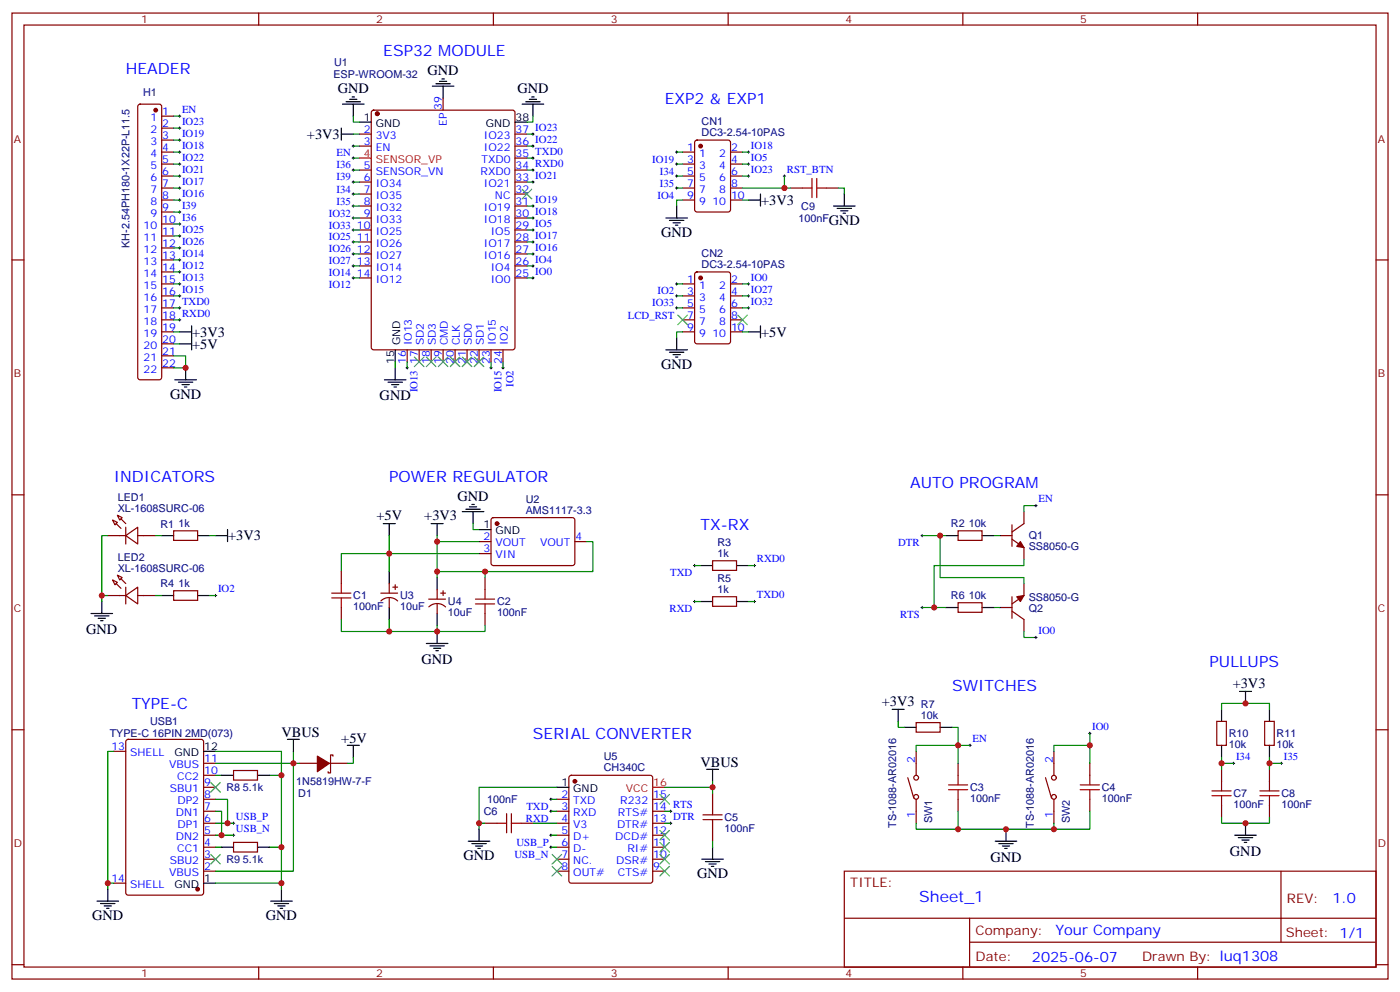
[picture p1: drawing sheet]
<svg xmlns="http://www.w3.org/2000/svg" width="412mm" height="292mm" viewBox="0 0 412 292" stroke-linecap="round" stroke-linejoin="round" font-family="sans-serif">
<g fill="none" stroke="#870000" stroke-width=".35">
<path d="M3.5 3.8h405.4v284.4h-405.4zM7.1 7.4h398.2v277.3h-398.2zM76.2 3.8v3.6M145.3 3.8v3.6M214.5 3.8v3.6M283.6 3.8v3.6M352.8 3.8v3.6M40.8 30.9l.5-.2h5.6l.5 .2 .2 .5v79.7l-.2 .5-.5 .2h-5.6l-.5-.2-.2-.5v-79.7zM47.6 34.2h3.6M47.6 37.7h3.6M105.8 39.5h3.6M109.6 32.6l.5-.2h40.9l.6 .5 .1 69.4-.5 .6-41.1 .1-.7-.5v-69.4z"/>
<path d="M130.5 28.9v3.5M151.7 39.5h3.5M47.6 44.8h3.6M47.6 58.9h3.6M47.6 48.3h3.6M47.6 55.4h3.6M47.6 51.8h3.6M47.6 41.2h3.6M105.8 43h3.6M105.8 50.1h3.6M105.8 53.6h3.6M105.8 57.1h3.6"/>
<path d="M151.7 43h3.5M151.7 50.1h3.5M151.7 53.6h3.5M151.7 57.1h3.5M151.7 46.5h3.5M201.1 44.8h3.5M201.1 58.9h3.5M201.1 48.3h3.5M201.1 55.4h3.5M201.1 51.8h3.5M204.8 41.4l.5-.2h9.2l.6 .5 .1 20-.5 .7h-9.4l-.6-.5-.1-20zM215.2 44.8h3.5"/>
<path d="M215.2 58.9h3.5M215.2 48.3h3.5M215.2 55.4h3.5M215.2 51.8h3.5M232.8 55.4h3.6M243.4 55.4h3.5M3.5 76.5h3.6M47.6 76.5h3.6M47.6 62.4h3.6M47.6 65.9h3.6M47.6 69.5h3.6M47.6 73h3.6"/>
<path d="M105.8 60.6h3.6M105.8 64.2h3.6M105.8 67.7h3.6M105.8 71.2h3.6M105.8 74.8h3.6M105.8 78.3h3.6M151.7 60.6h3.5M151.7 64.2h3.5M151.7 67.7h3.5M151.7 71.2h3.5M151.7 74.8h3.5M151.7 78.3h3.5"/>
<path d="M405.3 76.5h3.6M47.6 83.6h3.6M47.6 97.7h3.6M47.6 87.1h3.6M47.6 94.2h3.6M47.6 90.6h3.6M47.6 80h3.6M105.8 81.8h3.6M151.7 81.8h3.5M201.1 83.6h3.5M201.1 97.7h3.5M201.1 87.1h3.5"/>
<path d="M201.1 94.2h3.5M201.1 90.6h3.5M204.8 80.3l.5-.3h9.2l.6 .5 .1 20-.5 .7h-9.4l-.6-.5-.1-19.9zM215.2 83.6h3.5M215.2 97.7h3.5M215.2 87.1h3.5M215.2 94.2h3.5M215.2 90.6h3.5M47.6 101.2h3.6M47.6 104.7h3.6M47.6 108.3h3.6M119.9 103v3.5"/>
<path d="M123.5 103v3.5M127 103v3.5M130.5 103v3.5M134.1 103v3.5M137.6 103v3.5M141.1 103v3.5M144.6 103v3.5M148.2 103v3.5M3.5 145.7h3.6M31.7 157.7h5.3M33.2 153.1l1.4 .7-.7 .7zM34.6 151.7l1.4 .7-.7 .7z"/>
<path d="M37 157.7l3.6-2.5v4.9zM37 155.2v4.9M40.6 157.7h5.3M51.2 156.2h7v2.9h-7zM141.1 159.4h3.5M144.9 152.6l.4-.2h23.6l.4 .7v12.9l-.7 .5-23.5-.1-.5-.6v-12.7zM169.3 159.4h3.6M282.2 156.2h7.1v2.9h-7.1zM294.6 157.7h3.5M298.1 158.7l3.5 2.5v3.5M298.1 154.5v6.3M301.6 150.6v3.5l-3.5 2.5"/>
<path d="M405.3 145.7h3.6M31.7 175.3h5.3M33.2 170.7l1.4 .7-.7 .7zM34.6 169.3l1.4 .7-.7 .7zM37 175.3l3.6-2.5v5zM37 172.8v5M40.6 175.3h5.3M51.2 173.9h7v2.8h-7zM100.5 168.2v3.6M100.5 178.8v3.6M112.2 174.6h4.9M112.2 176.9a3.5 3.5 0 0 1 4.9 0"/>
<path d="M114.7 171.8v2.8M114.7 176v2.8M115.7 172.8h1.4M116.4 172.1v1.4M126.3 176.4h4.9M126.3 178.6a3.5 3.5 0 0 1 4.9 .1M128.8 173.5v2.9M128.8 177.8v2.8M129.8 174.6h1.4M130.5 173.9v1.4M141.1 162.9h3.5M142.9 170v3.5"/>
<path d="M209.9 165.1h7.1v2.8h-7.1zM209.9 175.6h7.1v2.9h-7.1zM282.2 177.4h7.1v2.8h-7.1zM294.6 178.8h3.5M298.1 179.9l3.5 2.5v3.5M298.1 175.6v6.4M301.6 171.8v3.5l-3.5 2.5M142.9 180.6v3.5M3.5 214.8h3.6M37.3 217.8l.4-.2h21.6l.6 .5 .1 44.7-.5 .6-21.8 .1-.6-.5-.1-44.7zM269.9 212.7h7v2.8h-7zM358.4 212.3h2.8v7.1h-2.8z"/>
<path d="M372.5 212.3h2.9v7.1h-2.9zM405.3 214.8h3.6M33.5 221.2h3.5M60 238.8h3.5M60 235.3h3.5M60 231.7h3.5M60 228.2h3.5M60 224.7h3.5M68.8 226.8h7v2.8h-7zM88.2 224.7h5.3M97 224.7h5.3M98.1 222.6v-.4h-.7v5.3h-.7v-.3"/>
<path d="M164 238.8h3.6M164 235.3h3.6M167.8 228.4l.5-.2h23.3l.5 .2 .2 .5v30.4l-.3 .5-.4 .2h-23.3l-.5-.3-.2-.4v-30.4zM192.3 238.8h3.5M192.3 235.3h3.5M209.9 233.5v3.5M267.4 228.9l1.8 6M269.9 221.2v7M269.9 235.3v7M282.2 224.7v3.5M282.2 235.3v3.5M308 228.9l1.7 6"/>
<path d="M310.4 221.2v7M310.4 235.3v7M321 224.7v3.5M321 235.3v3.5M359.8 226.4v3.6M359.8 237v3.6M373.9 226.4v3.6M373.9 237v3.6M33.5 260h3.5M60 256.4h3.5M60 252.9h3.5M60 249.4h3.5"/>
<path d="M60 245.9h3.5M60 242.3h3.5M68.8 248h7v2.8h-7zM142.9 242.3h3.5M153.5 242.3h3.5M164 256.4h3.6M164 252.9h3.6M164 249.4h3.6M164 245.9h3.6M164 242.3h3.6M192.3 256.4h3.5M192.3 252.9h3.5"/>
<path d="M192.3 249.4h3.5M192.3 245.9h3.5M192.3 242.3h3.5M209.9 244.1v3.5M248.7 256.4h156.6v28.3h-156.6zM377.3 256.5v20.8M248.7 270.3h156.5M285.6 277.3h119.6M285.6 270.3v14.1M3.5 284h3.6M76.2 284.7v3.5M145.3 284.7v3.5"/>
<path d="M214.5 284.7v3.5M283.6 284.7v3.5M352.8 284.7v3.5M405.3 284h3.6"/>
<circle cx="269.9" cy="228.9" r=".71"/>
<circle cx="269.9" cy="234.6" r=".71"/>
<circle cx="310.4" cy="228.9" r=".71"/>
<circle cx="310.4" cy="234.6" r=".71"/>
</g>
<g fill="#870000" stroke="#870000" stroke-width=".35">
<path d="M93.5 222.6l3.5 2.1-3.5 2.5z"/>
<path d="M300.6 159.4l1 1.8-2.1-.4z"/>
<path d="M299.5 175.6l2.1-.3-1 1.8z"/>
<path d="M34.2 154.1l1.4 1.4z"/>
<path d="M35.6 152.7l1.4 1.4z"/>
<path d="M34.2 171.8l1.4 1.4z"/>
<path d="M35.6 170.4l1.4 1.4z"/>
<circle cx="111.1" cy="33.5" r=".53"/>
<circle cx="206.4" cy="81.8" r=".53"/>
<circle cx="206.4" cy="43" r=".53"/>
<circle cx="45.9" cy="32.4" r=".53"/>
<circle cx="58.2" cy="261.7" r=".53"/>
<circle cx="169.3" cy="230" r=".53"/>
<circle cx="146.4" cy="154.1" r=".53"/>
</g>
<g fill="none" stroke="#000" stroke-width=".35">
<path d="M100.5 39.5h3.6M100.5 37.7v3.5M100.9 30.7h6.3M102 30h4.2M103 29.2h2.1M103.7 28.5h.7M104.1 30.7v3.5M105.8 35.9h3.6M127.4 25.4h6.3M128.4 24.7h4.2M129.5 24h2.1M130.2 23.2h.7"/>
<path d="M130.5 25.4v3.5M151.7 35.9h3.5M153.8 30.7h6.4M154.9 30h4.2M155.9 29.2h2.1M156.6 28.5h.7M157 30.7v3.5M220.5 58.9h3.5M224 57.1v3.5M248.7 57.1v3.5M196.1 64.2h6.4M197.2 64.9h4.2"/>
<path d="M198.3 65.6h2.1M199 66.3h.7M199.3 60.6v3.6M245.5 60.6h6.4M246.6 61.3h4.2M247.6 62.1h2.2M248.4 62.8h.7M52.9 97.7h3.5M56.4 95.9v7.1M199.3 99.4v3.6M220.5 97.7h3.5M224 95.9v3.5"/>
<path d="M51.5 111.8h6.4M52.6 112.5h4.2M52.9 101.2h3.5M53.6 113.2h2.1M54.3 113.9h.7M54.7 108.3v3.5M113.2 111.8h6.4M114.3 112.5h4.2M115.4 113.2h2.1M116.1 113.9h.7M116.4 103v3.5M116.4 108.3v3.5"/>
<path d="M196.1 103h6.4M197.2 103.7h4.2M198.3 104.4h2.1M199 105.1h.7M47.6 157.7h3.6M58.2 157.7h3.5M63.5 157.7h3.5M67 155.9v3.5M112.9 154.1h3.5M114.7 154.1v3.6M127 154.1h3.5M128.8 154.1v3.6"/>
<path d="M136.2 150.6h6.3M137.2 149.9h4.3M138.3 149.2h2.1M139 148.5h.7M139.3 150.6v3.5M141.1 155.9h3.5M278.7 157.7h3.5M289.3 157.7h3.5M30 177.1v3.5M47.6 175.3h3.6M58.2 175.3h3.5M114.7 168.2v3.6"/>
<path d="M114.7 178.8v3.6M128.8 170v3.5M206.4 166.5h3.5M206.4 177.1h3.5M217 166.5h3.5M217 177.1h3.5M278.7 178.8h3.5M289.3 178.8h3.5M26.8 180.6h6.4M27.9 181.3h4.2M28.9 182h2.1M29.6 182.7h.7"/>
<path d="M125.6 189.4h6.3M126.6 190.1h4.3M127.7 190.8h2.1M128.4 191.5h.7M128.8 180.6v3.5M128.8 185.9v3.5M84.7 217.6h3.5M86.4 217.6v3.6M102.3 219.4h3.5M104.1 219.4v3.5M262.8 208.8h3.5M264.6 208.8v3.5"/>
<path d="M266.3 214.1h3.6M276.9 214.1h3.6M359.8 208.8v3.5M359.8 219.4v3.5M365.1 203.5h3.6M366.9 203.5v3.5M373.9 208.8v3.5M373.9 219.4v3.5M60 221.2h3.5M65.3 228.2h3.5M75.8 228.2h3.6M164 231.7h3.6"/>
<path d="M208.1 226.4h3.6M209.9 226.4v3.6M60 260h3.5M65.3 249.4h3.5M75.8 249.4h3.6M137.9 247.6h6.4M139 248.3h4.2M140.1 249h2.1M140.8 249.7h.7M141.1 244.1v3.5M206.7 252.9h6.4M207.8 253.6h4.2"/>
<path d="M208.8 254.3h2.2M209.5 255h.8M209.9 249.4v3.5M293.2 247.6h6.3M294.2 248.3h4.2M295.3 249h2.1M296 249.7h.7M296.3 244.1v3.5M363.7 245.9h6.4M364.8 246.6h4.2M365.8 247.3h2.1M366.5 248h.7"/>
<path d="M366.9 242.3v3.6M28.6 265.3h6.3M29.6 266h4.3M30.7 266.7h2.1M31.4 267.4h.7M31.7 261.7v3.6M79.7 265.3h6.4M80.8 266h4.2M81.8 266.7h2.2M82.5 267.4h.8M82.9 261.7v3.6"/>
</g>
<path d="M105.8 46.5h3.6M192.3 231.7h3.5" fill="none" stroke="#f00" stroke-width=".35"/>
<g fill="none" stroke="#008700" stroke-width=".35">
<path d="M51.2 34.2h1.7M51.2 37.7h1.7M104.1 34.2v1.7h1.7M104.1 39.5h1.7M155.2 39.5h1.8M157 34.2v1.7h-1.8M51.2 58.9h1.7M51.2 44.8h1.7M51.2 48.3h1.7M51.2 51.8h1.7M51.2 41.2h1.7M51.2 55.4h1.7"/>
<path d="M104.1 53.6h1.7M104.1 57.1h1.7M104.1 43h1.7M104.1 46.5h1.7M104.1 50.1h1.7M155.2 53.6h1.8M155.2 43h1.8M155.2 46.5h1.8M155.2 50.1h1.8M199.3 44.8h1.8M199.3 48.3h1.8M199.3 51.8h1.8"/>
<path d="M199.3 55.4h1.8M201.1 58.9h-1.8v1.7M218.7 58.9h1.8M218.7 44.8h1.8M218.7 48.3h1.8M218.7 51.8h1.8M231.1 51.8v3.6h-12.4M231.1 55.4h1.7M246.9 55.4h1.8v1.7M51.2 69.5h1.7M51.2 73h1.7M51.2 76.5h1.7"/>
<path d="M51.2 62.4h1.7M51.2 65.9h1.7M104.1 60.6h1.7M104.1 64.2h1.7M104.1 67.7h1.7M104.1 78.3h1.7M104.1 74.8h1.7M104.1 71.2h1.7M155.2 60.6h1.8M155.2 64.2h1.8M155.2 67.7h1.8M155.2 78.3h1.8"/>
<path d="M155.2 74.8h1.8M155.2 71.2h1.8M51.2 97.7h1.7M51.2 87.1h1.7M51.2 83.6h1.7M51.2 90.6h1.7M51.2 94.2h1.7M51.2 80h1.7M104.1 81.8h1.7M155.2 81.8h1.8M199.3 87.1h1.8M199.3 83.6h1.8"/>
<path d="M199.3 90.6h1.8M201.1 97.7h-1.8v1.7M218.7 97.7h1.8M218.7 87.1h1.8M218.7 83.6h1.8M218.7 90.6h1.8M51.2 104.7h3.5v3.6h-3.5M51.2 101.2h1.7M116.4 106.5v1.8M119.9 106.5v1.8M144.6 106.5v1.8M148.2 106.5v1.8"/>
<path d="M31.7 157.7h-1.7v17.6M45.9 157.7h1.7M61.7 157.7h1.8M114.7 157.7v10.5M128.8 157.7v1.7M139.3 154.1v1.8h1.8M141.1 159.4h-12.3v8.8h45.8v-8.8h-1.7M271.6 157.7h5.3M278.7 157.7h-1.8v12.3h24.7v1.8M292.8 157.7h1.8M305.2 148.8h-3.6v1.8M31.7 175.3h-1.7v1.8"/>
<path d="M45.9 175.3h1.7M61.7 175.3h1.8M128.8 168.2v1.8M141.1 162.9h-40.6v5.3M142.9 168.2v1.8M204.6 166.5h1.8M204.6 177.1h1.8M220.5 166.5h1.7M220.5 177.1h1.7M271.6 178.8h3.6M292.8 178.8h1.8M301.6 164.7v1.8h-26.4v12.3h3.5"/>
<path d="M100.5 182.4v3.5h28.3v-1.8M114.7 182.4v3.5M142.9 184.1v1.8h-14.1M301.6 185.9v1.7h3.6M264.6 212.3v1.8h1.7M280.5 214.1h1.7v5.3h3.6M321 215.9v3.5M359.8 208.8v-1.8h14.1v1.8M33.5 221.2h-1.8v38.8h1.8M63.5 238.8h1.8v7.1h-1.8M63.5 235.3h3.5v7h-3.5M63.5 221.2h19.4v7"/>
<path d="M63.5 224.7h22.9v31.7h-22.9M63.5 228.2h1.8M79.4 228.2h3.5v21.2h-3.5M86.4 221.2v3.5h1.8M104.1 222.9v1.8h-1.8M162.3 235.3h1.7M162.3 238.8h1.7M164 231.7h-22.9v10.6M195.8 238.8h1.8M209.9 230v1.7h-14.1M209.9 231.7v1.8M269.9 221.2v-1.8h12.3v5.3"/>
<path d="M282.2 238.8v5.3M310.4 221.2v-1.8h10.6v5.3M321 238.8v5.3h-10.6M359.8 224.7h3.6M359.8 222.9v3.5M373.9 224.7h3.6M373.9 222.9v3.5M31.7 260v1.7M63.5 249.4h1.8M65.3 245.9h3.5M67 242.3h1.8M82.9 249.4v10.6h-19.4"/>
<path d="M82.9 260v1.7M142.9 242.3h-1.8v1.8M157 242.3h7M162.3 249.4h1.7M162.3 245.9h1.7M195.8 242.3h1.8M209.9 247.6v1.8M269.9 242.3v1.8h40.5v-1.8M359.8 240.6v1.7h14.1v-1.7"/>
</g>
<g fill="none" stroke="#000" stroke-width=".29">
<path d="M52.6 34.2h.7M52.6 37.7h.7M52.9 33.8v.7M52.9 37.4v.7M156.6 39.5h.7M157 39.1v.7M52.6 48.3h.7M52.6 44.8h.7M52.6 51.8h.7M52.6 55.4h.7M52.6 41.2h.7M52.6 58.9h.7"/>
<path d="M52.9 40.9v.7M52.9 44.4v.7M52.9 47.9v.7M52.9 51.5v.7M52.9 55v.7M52.9 58.5v.7M103.7 57.1h.7M103.7 53.6h.7M103.7 43h.7M103.7 46.5h.7M103.7 50.1h.7M104.1 42.7v.7"/>
<path d="M104.1 46.2v.7M104.1 49.7v.7M104.1 53.2v.7M104.1 56.8v.7M156.6 53.6h.7M156.6 43h.7M156.6 46.5h.7M156.6 50.1h.7M157 42.7v.7M157 46.2v.7M157 49.7v.7M157 53.2v.7"/>
<path d="M199 48.3h.7M199 44.8h.7M199 51.8h.7M199 55.4h.7M199.3 44.4v.7M199.3 47.9v.7M199.3 51.5v.7M199.3 55v.7M220.1 48.3h.7M220.1 44.8h.7M220.1 51.8h.7M220.5 44.4v.7"/>
<path d="M220.5 47.9v.7M220.5 51.5v.7M230.7 51.8h.7M231.1 51.5v.7M52.6 65.9h.7M52.6 62.4h.7M52.6 69.5h.7M52.6 73h.7M52.6 76.5h.7M52.9 62.1v.7M52.9 65.6v.7M52.9 69.1v.7"/>
<path d="M52.9 72.6v.7M52.9 76.2v.7M52.9 79.7v.7M103.7 67.7h.7M103.7 64.2h.7M103.7 60.6h.7M103.7 78.3h.7M103.7 74.8h.7M103.7 71.2h.7M104.1 60.3v.7M104.1 63.8v.7M104.1 67.3v.8"/>
<path d="M104.1 70.9v.7M104.1 74.4v.7M104.1 77.9v.7M156.6 67.7h.7M156.6 64.2h.7M156.6 60.6h.7M156.6 78.3h.7M156.6 74.8h.7M156.6 71.2h.7M157 60.3v.7M157 63.8v.7M157 67.3v.8"/>
<path d="M157 70.9v.7M157 74.4v.7M157 77.9v.7M52.6 87.1h.7M52.6 83.6h.7M52.6 90.6h.7M52.6 80h.7M52.6 94.2h.7M52.9 83.2v.7M52.9 86.7v.8M52.9 90.3v.7M52.9 93.8v.7"/>
<path d="M103.7 81.8h.7M104.1 81.5v.7M156.6 81.8h.7M157 81.5v.7M199 87.1h.7M199 83.6h.7M199 90.6h.7M199.3 83.2v.7M199.3 86.7v.8M199.3 90.3v.7M220.1 87.1h.7M220.1 83.6h.7"/>
<path d="M220.1 90.6h.7M220.5 83.2v.7M220.5 86.7v.8M220.5 90.3v.7M119.6 108.3h.7M119.9 107.9v.7M144.3 108.3h.7M144.6 107.9v.7M147.8 108.3h.7M148.2 107.9v.7M271.3 157.7h.7M271.6 157.3v.7"/>
<path d="M304.8 148.8h.7M305.2 148.5v.7M63.1 175.3h.8M63.5 174.9v.7M204.3 166.5h.7M204.3 177.1h.7M204.6 166.1v.7M204.6 176.7v.7M221.9 166.5h.7M221.9 177.1h.7M222.2 166.1v.7M222.2 176.7v.7"/>
<path d="M271.3 178.8h.7M271.6 178.5v.7M304.8 187.6h.7M305.2 187.3v.7M285.4 219.4h.7M285.8 219v.7M320.7 215.9h.7M321 215.5v.7M161.9 238.8h.7M161.9 235.3h.7M162.3 234.9v.7M162.3 238.4v.7"/>
<path d="M197.2 238.8h.7M197.6 238.4v.7M363 224.7h.7M363.4 224.3v.7M377.1 224.7h.7M377.5 224.3v.7M68.4 242.3h.7M68.4 245.9h.7M68.8 242v.7M68.8 245.5v.7M161.9 245.9h.7M161.9 249.4h.7"/>
<path d="M162.3 245.5v.7M162.3 249v.7M197.2 242.3h.7M197.6 242v.7"/>
</g>
<g fill="none" stroke="#3c3" stroke-width=".35">
<path d="M153.8 55.7l2.8 2.8M156.6 55.7l-2.8 2.8M199.7 92.7l2.8 2.9M202.5 92.7l-2.8 2.9M217.3 92.7l2.8 2.9M220.1 92.7l-2.8 2.9M122.1 105.1l2.8 2.8M124.9 105.1l-2.8 2.8M125.6 105.1l2.8 2.8M128.4 105.1l-2.8 2.8M129.1 105.1l2.8 2.8M131.9 105.1l-2.8 2.8"/>
<path d="M132.6 105.1l2.9 2.8M135.5 105.1l-2.9 2.8M136.2 105.1l2.8 2.8M139 105.1l-2.8 2.8M139.7 105.1l2.8 2.8M142.5 105.1l-2.8 2.8M62.1 230.3l2.8 2.9M64.9 230.3l-2.8 2.9M194.4 233.9l2.8 2.8M197.2 233.9l-2.8 2.8M62.1 251.5l2.8 2.8M64.9 251.5l-2.8 2.8"/>
<path d="M162.6 251.5l2.9 2.8M162.6 255l2.9 2.8M165.5 251.5l-2.9 2.8M165.5 255l-2.9 2.8M194.4 255l2.8 2.8M194.4 251.5l2.8 2.8M194.4 248l2.8 2.8M194.4 244.4l2.8 2.9M197.2 255l-2.8 2.8M197.2 251.5l-2.8 2.8M197.2 248l-2.8 2.8M197.2 244.4l-2.8 2.9"/>
</g>
<g fill="none" stroke="#a10000" stroke-width=".35">
<path d="M236.4 55.4h2.8M239.2 52.5v5.7M240.6 55.4h2.8M240.6 52.5v5.7M97.7 174.6h5.7M97.7 176h5.7M100.5 171.8v2.8M100.5 176v2.8M140.1 176.4h5.6M140.1 177.8h5.6M142.9 173.5v2.9M142.9 177.8v2.8"/>
<path d="M149.2 239.5v5.6M150.6 239.5v5.6M207.1 239.9h5.6M209.9 237v2.9M279.4 232.4h5.6M279.4 231h5.6M282.2 228.2v2.8M282.2 232.4v2.9M318.2 232.4h5.6M318.2 231h5.6M321 228.2v2.8M321 232.4v2.9"/>
<path d="M357 234.2h5.7M357 232.8h5.7M359.8 230v2.8M359.8 234.2v2.8M371.1 234.2h5.7M371.1 232.8h5.7M373.9 230v2.8M373.9 234.2v2.8M146.4 242.3h2.8M150.6 242.3h2.9M207.1 241.3h5.6M209.9 241.3v2.8"/>
</g>
<g fill="#c00">
<circle cx="54.7" cy="108.3" r=".88"/>
<circle cx="82.9" cy="228.2" r=".88"/>
<circle cx="82.9" cy="249.4" r=".88"/>
<circle cx="82.9" cy="260" r=".88"/>
<circle cx="31.8" cy="260" r=".88"/>
<circle cx="65.3" cy="245.9" r=".88"/>
<circle cx="67" cy="242.3" r=".88"/>
<circle cx="86.4" cy="224.7" r=".88"/>
<circle cx="282.2" cy="244.1" r=".88"/>
<circle cx="310.4" cy="244.1" r=".88"/>
<circle cx="321" cy="219.4" r=".88"/>
<circle cx="282.2" cy="219.4" r=".88"/>
<circle cx="141.1" cy="242.3" r=".88"/>
<circle cx="209.9" cy="231.7" r=".88"/>
<circle cx="276.9" cy="157.7" r=".88"/>
<circle cx="275.2" cy="178.8" r=".88"/>
<circle cx="128.8" cy="159.4" r=".88"/>
<circle cx="142.9" cy="168.2" r=".88"/>
<circle cx="128.8" cy="168.2" r=".88"/>
<circle cx="114.7" cy="162.9" r=".88"/>
<circle cx="114.7" cy="185.9" r=".88"/>
<circle cx="128.8" cy="185.9" r=".88"/>
<circle cx="30" cy="175.3" r=".88"/>
<circle cx="296.3" cy="244.1" r=".88"/>
<circle cx="366.9" cy="242.3" r=".88"/>
<circle cx="359.8" cy="224.7" r=".88"/>
<circle cx="373.9" cy="224.7" r=".88"/>
<circle cx="366.9" cy="207" r=".88"/>
<circle cx="231.1" cy="55.4" r=".88"/>
</g>
<g font-size="4.6" fill="#00f">
<text x="112.9" y="16.5">ESP32 MODULE</text>
<text x="37" y="21.8">HEADER</text>
<text x="195.8" y="30.7">EXP2 &amp; EXP1</text>
<text x="33.5" y="141.8">INDICATORS</text>
<text x="114.7" y="141.8">POWER REGULATOR</text>
<text x="268.1" y="143.5">AUTO PROGRAM</text>
<text x="206.4" y="155.9">TX-RX</text>
<text x="356.3" y="196.5">PULLUPS</text>
<text x="280.5" y="203.5">SWITCHES</text>
<text x="38.8" y="208.8">TYPE-C</text>
<text x="157" y="217.6">SERIAL CONVERTER</text>
<text x="270.8" y="265.5">Sheet_1</text>
</g>
<g font-size="4.2">
<text x="125.9" y="22.1">GND</text>
<text x="99.5" y="27.4">GND</text>
<text x="152.4" y="27.4">GND</text>
<text x="90.4" y="40.9">+3V3</text>
<text x="224.2" y="60.3">+3V3</text>
<text x="194.7" y="69.8">GND</text>
<text x="244.1" y="66.3">GND</text>
<text x="56.6" y="99.1">+3V3</text>
<text x="224.2" y="99.1">+5V</text>
<text x="56.6" y="102.6">+5V</text>
<text x="194.7" y="108.6">GND</text>
<text x="50.1" y="117.4">GND</text>
<text x="111.8" y="117.9">GND</text>
<text x="134.8" y="147.4">GND</text>
<text x="110.9" y="153">+5V</text>
<text x="125" y="153">+3V3</text>
<text x="67.2" y="159.1">+3V3</text>
<text x="25.4" y="186.7">GND</text>
<text x="124.2" y="195.5">GND</text>
<text x="363.1" y="202.4">+3V3</text>
<text x="259.7" y="207.7">+3V3</text>
<text x="82.9" y="216.9">VBUS</text>
<text x="100.5" y="218.7">+5V</text>
<text x="206.4" y="225.7">VBUS</text>
<text x="362.3" y="251.9">GND</text>
<text x="136.5" y="253.3">GND</text>
<text x="291.7" y="253.7">GND</text>
<text x="205.3" y="258.6">GND</text>
<text x="27.2" y="270.9">GND</text>
<text x="78.3" y="270.9">GND</text>
</g>
<g font-size="4.2" fill="#00f">
<text x="392.5" y="265.7">1.0</text>
<text x="310.9" y="275.3">Your Company</text>
<text x="304" y="283.1">2025-06-07</text>
</g>
<g font-size="3.9" fill="#800">
<text x="250.5" y="261">TITLE:</text>
<text x="379.1" y="265.7">REV:</text>
<text x="287.4" y="275.2">Company:</text>
<text x="378.7" y="275.8">Sheet: 1/1</text>
<text x="287.4" y="282.9">Date:</text>
<text x="336.4" y="283">Drawn By: luq1308</text>
</g>
<g font-size="3.2" fill="#800">
<text x="41.6" y="6.8">1</text>
<text x="110.8" y="6.8">2</text>
<text x="179.9" y="6.8">3</text>
<text x="249.1" y="6.8">4</text>
<text x="318.2" y="6.8">5</text>
<text x="4.1" y="41.9">A</text>
<text x="405.9" y="41.9">A</text>
<text x="4.1" y="111.1">B</text>
<text x="405.9" y="111.1">B</text>
<text x="4.1" y="180.2">C</text>
<text x="405.9" y="180.2">C</text>
<text x="4.1" y="249.4">D</text>
<text x="405.9" y="249.4">D</text>
<text x="41.6" y="287.7">1</text>
<text x="110.8" y="287.7">2</text>
<text x="179.9" y="287.7">3</text>
<text x="249.1" y="287.7">4</text>
<text x="318.2" y="287.7">5</text>
</g>
<g font-size="3.2" fill="#000080">
<text x="98.2" y="23">ESP-WROOM-32</text>
<text x="98.4" y="19.4">U1</text>
<text x="42.1" y="28.2">H1</text>
<text x="206.7" y="40">DC3-2.54-10PAS</text>
<text x="206.7" y="36.8">CN1</text>
<text x="235.2" y="65.3">100nF</text>
<text x="236" y="61.8">C9</text>
<text x="38.2" y="72.9" transform="rotate(-90 38.2 72.9)">KH-2.54PH180-1X22P-L11.5</text>
<text x="206.7" y="75.6">CN2</text>
<text x="206.7" y="78.8">DC3-2.54-10PAS</text>
<text x="34.7" y="147.3">LED1</text>
<text x="154.9" y="148.2">U2</text>
<text x="34.7" y="150.6">XL-1608SURC-06</text>
<text x="47.3" y="155.3">R1</text>
<text x="52.6" y="155.2">1k</text>
<text x="154.9" y="151.2">AMS1117-3.3</text>
<text x="280.1" y="155.3">R2</text>
<text x="285.4" y="155.3">10k</text>
<text x="211.3" y="160.8">R3</text>
<text x="303" y="162">SS8050-G</text>
<text x="303" y="158.7">Q1</text>
<text x="34.7" y="165">LED2</text>
<text x="211.3" y="164">1k</text>
<text x="34.7" y="168.2">XL-1608SURC-06</text>
<text x="47.3" y="172.9">R4</text>
<text x="52.6" y="172.8">1k</text>
<text x="211.3" y="171.4">R5</text>
<text x="104.1" y="179.6">100nF</text>
<text x="104.1" y="176.4">C1</text>
<text x="117.8" y="179.6">10uF</text>
<text x="117.8" y="176.4">U3</text>
<text x="131.9" y="178.2">U4</text>
<text x="146.4" y="178.2">C2</text>
<text x="211.3" y="174.6">1k</text>
<text x="280.1" y="176.4">R6</text>
<text x="285.4" y="176.4">10k</text>
<text x="303" y="177">SS8050-G</text>
<text x="131.9" y="181.4">10uF</text>
<text x="146.4" y="181.4">100nF</text>
<text x="303" y="180.2">Q2</text>
<text x="271.3" y="208.4">R7</text>
<text x="44.2" y="213.4">USB1</text>
<text x="271.3" y="211.6">10k</text>
<text x="32.3" y="217">TYPE-C 16PIN 2MD(073)</text>
<text x="361.9" y="220.2">10k</text>
<text x="361.9" y="217">R10</text>
<text x="376.1" y="220.2">10k</text>
<text x="376.1" y="217">R11</text>
<text x="177.9" y="227">CH340C</text>
<text x="177.9" y="223.8">U5</text>
<text x="66.7" y="232.9">R8</text>
<text x="71.5" y="232.9">5.1k</text>
<text x="87.3" y="231.1">1N5819HW-7-F</text>
<text x="285.8" y="232.9">C3</text>
<text x="324.6" y="232.9">C4</text>
<text x="87.9" y="234.7">D1</text>
<text x="142.5" y="239.9">C6</text>
<text x="143.5" y="236.4">100nF</text>
<text x="285.8" y="236.1">100nF</text>
<text x="324.6" y="236.1">100nF</text>
<text x="363.4" y="237.8">100nF</text>
<text x="363.4" y="234.7">C7</text>
<text x="377.5" y="237.8">100nF</text>
<text x="377.5" y="234.7">C8</text>
<text x="213.4" y="244.9">100nF</text>
<text x="213.4" y="241.7">C5</text>
<text x="264" y="243.7" transform="rotate(-90 264 243.7)">TS-1088-AR02016</text>
<text x="274.5" y="242.4" transform="rotate(-90 274.5 242.4)">SW1</text>
<text x="304.5" y="243.7" transform="rotate(-90 304.5 243.7)">TS-1088-AR02016</text>
<text x="315.1" y="242.4" transform="rotate(-90 315.1 242.4)">SW2</text>
<text x="66.7" y="254.1">R9</text>
<text x="71.5" y="254.1">5.1k</text>
</g>
<g font-size="3.2" fill="#00f">
<text x="44.3" y="35.6">1</text>
<text x="47.8" y="33.8">1</text>
<text x="53.6" y="33.3">EN</text>
<text x="130.2" y="32.4" transform="rotate(-90 130.2 32.4)">39</text>
<text x="44.3" y="39.1">2</text>
<text x="47.8" y="37.4">2</text>
<text x="47.8" y="40.9">3</text>
<text x="53.6" y="36.9">IO23</text>
<text x="53.6" y="40.4">IO19</text>
<text x="107.2" y="39.1">2</text>
<text x="110.7" y="40.9">3V3</text>
<text x="131.6" y="37" transform="rotate(-90 131.6 37)">EP</text>
<text x="142.5" y="40.9">IO23</text>
<text x="151.9" y="39.1">37 IO23</text>
<text x="44.3" y="42.7">3</text>
<text x="44.3" y="46.2">4</text>
<text x="47.8" y="44.4">4</text>
<text x="47.8" y="47.9">5</text>
<text x="53.6" y="43.9">IO18</text>
<text x="53.6" y="47.4">IO22</text>
<text x="99.1" y="46.1">EN</text>
<text x="107.2" y="42.7">3</text>
<text x="110.7" y="44.4">EN</text>
<text x="141.8" y="47.9">TXD0</text>
<text x="142.5" y="44.4">IO22</text>
<text x="151.9" y="46.2">35 TXD0</text>
<text x="151.9" y="42.7">36 IO22</text>
<text x="192.1" y="47.9">IO19</text>
<text x="202.4" y="44.4">1</text>
<text x="202.4" y="47.9">3</text>
<text x="205.9" y="46.2">1</text>
<text x="211.9" y="46.2">2</text>
<text x="215.4" y="47.9">4</text>
<text x="215.4" y="44.4">2</text>
<text x="221.2" y="47.4">IO5</text>
<text x="221.2" y="43.9">IO18</text>
<text x="44.3" y="49.7">5</text>
<text x="44.3" y="53.2">6</text>
<text x="47.8" y="51.5">6</text>
<text x="53.6" y="51">IO21</text>
<text x="99.1" y="49.6">I36</text>
<text x="99.1" y="53.1">I39</text>
<text x="107.2" y="49.7">5</text>
<text x="107.2" y="53.2">6</text>
<text x="110.7" y="51.5">SENSOR_VN</text>
<text x="141.5" y="51.5">RXD0</text>
<text x="151.9" y="53.2">33 IO21</text>
<text x="151.9" y="49.7">34 RXD0</text>
<text x="194.4" y="51.4">I34</text>
<text x="202.4" y="51.5">5</text>
<text x="205.9" y="49.7">3</text>
<text x="205.9" y="53.2">5</text>
<text x="211.9" y="53.2">6</text>
<text x="211.9" y="49.7">4</text>
<text x="215.4" y="51.5">6</text>
<text x="221.2" y="50.9">IO23</text>
<text x="231.8" y="50.9">RST_BTN</text>
<text x="44.3" y="56.8">7</text>
<text x="47.8" y="55">7</text>
<text x="47.8" y="58.5">8</text>
<text x="53.6" y="54.5">IO17</text>
<text x="53.6" y="58">IO16</text>
<text x="99.1" y="56.7">I34</text>
<text x="107.2" y="56.8">7</text>
<text x="110.7" y="55">IO34</text>
<text x="110.7" y="58.5">IO35</text>
<text x="142.5" y="55">IO21</text>
<text x="145.8" y="58.5">NC</text>
<text x="151.9" y="56.8">32</text>
<text x="193.7" y="58.4">IO4</text>
<text x="194.4" y="54.9">I35</text>
<text x="202.4" y="55">7</text>
<text x="202.4" y="58.5">9</text>
<text x="205.9" y="56.8">7</text>
<text x="211.9" y="56.8">8</text>
<text x="215.4" y="58.5">10</text>
<text x="215.4" y="55">8</text>
<text x="44.3" y="60.3">8</text>
<text x="44.3" y="63.8">9</text>
<text x="47.8" y="62.1">9</text>
<text x="47.8" y="65.6">10 I36</text>
<text x="53.6" y="61.6">I39</text>
<text x="96.9" y="63.7">IO32</text>
<text x="99.1" y="60.2">I35</text>
<text x="107.2" y="60.3">8</text>
<text x="107.2" y="63.8">9</text>
<text x="110.7" y="62.1">IO32</text>
<text x="110.7" y="65.6">IO33</text>
<text x="142.5" y="65.6">IO18</text>
<text x="142.5" y="62.1">IO19</text>
<text x="151.9" y="63.8">30 IO18</text>
<text x="151.9" y="60.3">31 IO19</text>
<text x="205.9" y="60.3">9</text>
<text x="209.9" y="60.3">10</text>
<text x="42.3" y="67.3">10</text>
<text x="42.3" y="70.9">11</text>
<text x="47.8" y="69.1">11 IO25</text>
<text x="96.9" y="67.3">IO33</text>
<text x="96.9" y="70.8">IO25</text>
<text x="105.2" y="67.3">10</text>
<text x="105.2" y="70.9">11</text>
<text x="110.7" y="69.1">IO25</text>
<text x="144.5" y="69.1">IO5</text>
<text x="151.9" y="70.9">28 IO17</text>
<text x="151.9" y="67.3">29 IO5</text>
<text x="42.3" y="74.4">12</text>
<text x="42.3" y="77.9">13</text>
<text x="47.8" y="72.6">12 IO26</text>
<text x="47.8" y="76.2">13 IO14</text>
<text x="96.9" y="77.8">IO27</text>
<text x="96.9" y="74.3">IO26</text>
<text x="105.2" y="74.4">12</text>
<text x="105.2" y="77.9">13</text>
<text x="110.7" y="72.6">IO26</text>
<text x="110.7" y="76.2">IO27</text>
<text x="142.5" y="76.2">IO16</text>
<text x="142.5" y="72.6">IO17</text>
<text x="151.9" y="77.9">26 IO4</text>
<text x="151.9" y="74.4">27 IO16</text>
<text x="42.3" y="81.5">14</text>
<text x="47.8" y="79.7">14 IO12</text>
<text x="47.8" y="83.2">15 IO13</text>
<text x="96.9" y="81.3">IO14</text>
<text x="105.2" y="81.5">14</text>
<text x="110.7" y="79.7">IO14</text>
<text x="110.7" y="83.2">IO12</text>
<text x="144.5" y="83.2">IO0</text>
<text x="144.5" y="79.7">IO4</text>
<text x="151.9" y="81.5">25 IO0</text>
<text x="202.4" y="83.2">1</text>
<text x="215.4" y="83.2">2</text>
<text x="221.2" y="82.7">IO0</text>
<text x="42.3" y="85">15</text>
<text x="42.3" y="88.5">16</text>
<text x="47.8" y="86.7">16 IO15</text>
<text x="96.9" y="84.9">IO12</text>
<text x="193.7" y="86.7">IO2</text>
<text x="202.4" y="86.7">3</text>
<text x="205.9" y="85">1</text>
<text x="205.9" y="88.5">3</text>
<text x="211.9" y="88.5">4</text>
<text x="211.9" y="85">2</text>
<text x="215.4" y="86.7">4</text>
<text x="221.2" y="86.2">IO27</text>
<text x="221.2" y="89.8">IO32</text>
<text x="42.3" y="92">17</text>
<text x="42.3" y="95.6">18</text>
<text x="47.8" y="90.3">17 TXD0</text>
<text x="47.8" y="93.8">18 RXD0</text>
<text x="184.9" y="93.8">LCD_RST</text>
<text x="192.1" y="90.2">IO33</text>
<text x="202.4" y="90.3">5</text>
<text x="202.4" y="93.8">7</text>
<text x="205.9" y="92">5</text>
<text x="205.9" y="95.6">7</text>
<text x="211.9" y="95.6">8</text>
<text x="211.9" y="92">6</text>
<text x="215.4" y="93.8">8</text>
<text x="215.4" y="90.3">6</text>
<text x="42.3" y="99.1">19</text>
<text x="47.8" y="97.3">19</text>
<text x="47.8" y="100.9">20</text>
<text x="121.4" y="101.7" transform="rotate(-90 121.4 101.7)">IO13</text>
<text x="124.9" y="101.7" transform="rotate(-90 124.9 101.7)">SD2</text>
<text x="128.4" y="101.7" transform="rotate(-90 128.4 101.7)">SD3</text>
<text x="131.9" y="101.7" transform="rotate(-90 131.9 101.7)">CMD</text>
<text x="135.5" y="101.7" transform="rotate(-90 135.5 101.7)">CLK</text>
<text x="139" y="101.7" transform="rotate(-90 139 101.7)">SD0</text>
<text x="142.5" y="101.7" transform="rotate(-90 142.5 101.7)">SD1</text>
<text x="146" y="101.7" transform="rotate(-90 146 101.7)">IO15</text>
<text x="149.6" y="101.7" transform="rotate(-90 149.6 101.7)">IO2</text>
<text x="202.4" y="97.3">9</text>
<text x="205.9" y="99.1">9</text>
<text x="209.9" y="99.1">10</text>
<text x="215.4" y="97.3">10</text>
<text x="42.3" y="102.6">20</text>
<text x="42.3" y="106.2">21</text>
<text x="47.8" y="104.4">21</text>
<text x="47.8" y="107.9">22</text>
<text x="119.6" y="107.2" transform="rotate(-90 119.6 107.2)">16</text>
<text x="123.1" y="107.2" transform="rotate(-90 123.1 107.2)">17</text>
<text x="126.6" y="107.2" transform="rotate(-90 126.6 107.2)">18</text>
<text x="130.2" y="107.2" transform="rotate(-90 130.2 107.2)">19</text>
<text x="133.7" y="107.2" transform="rotate(-90 133.7 107.2)">20</text>
<text x="137.2" y="107.2" transform="rotate(-90 137.2 107.2)">21</text>
<text x="140.8" y="107.2" transform="rotate(-90 140.8 107.2)">22</text>
<text x="144.3" y="107.2" transform="rotate(-90 144.3 107.2)">23</text>
<text x="147.8" y="107.2" transform="rotate(-90 147.8 107.2)">24</text>
<text x="42.3" y="109.7">22</text>
<text x="151.3" y="113.9" transform="rotate(-90 151.3 113.9)">IO2</text>
<text x="123" y="115.5" transform="rotate(-90 123 115.5)">IO13</text>
<text x="147.7" y="115.5" transform="rotate(-90 147.7 115.5)">IO15</text>
<text x="305.9" y="147.9">EN</text>
<text x="142.4" y="159.1">2</text>
<text x="145.9" y="160.8">VOUT</text>
<text x="159.1" y="160.8">VOUT</text>
<text x="169.5" y="159.1">4</text>
<text x="264.6" y="160.8">DTR</text>
<text x="142.4" y="162.6">3</text>
<text x="145.9" y="164.4">VIN</text>
<text x="223" y="165.5">RXD0</text>
<text x="197.4" y="169.6">TXD</text>
<text x="64.2" y="174.4">IO2</text>
<text x="223" y="176.1">TXD0</text>
<text x="197.2" y="180.2">RXD</text>
<text x="265.1" y="182">RTS</text>
<text x="305.9" y="186.7">IO0</text>
<text x="321.7" y="215">IO0</text>
<text x="32.8" y="220.8">13</text>
<text x="286.5" y="218.5">EN</text>
<text x="38.3" y="222.6">SHELL</text>
<text x="49.8" y="226.1">VBUS</text>
<text x="60.1" y="227.9">10</text>
<text x="60.1" y="224.3">11</text>
<text x="269.5" y="224.7" transform="rotate(-90 269.5 224.7)">2</text>
<text x="310.1" y="224.7" transform="rotate(-90 310.1 224.7)">2</text>
<text x="364.1" y="223.8">I34</text>
<text x="378.2" y="223.8">I35</text>
<text x="50" y="233.2">SBU1</text>
<text x="52.2" y="229.6">CC2</text>
<text x="60.1" y="231.4">9</text>
<text x="52.3" y="236.7">DP2</text>
<text x="60.1" y="238.4">7</text>
<text x="60.1" y="234.9">8</text>
<text x="155.1" y="238.4">TXD</text>
<text x="165.4" y="234.9">2</text>
<text x="165.4" y="238.4">3</text>
<text x="168.9" y="236.7">TXD</text>
<text x="182.7" y="236.7">R232</text>
<text x="192.4" y="238.4">14 RTS</text>
<text x="192.4" y="234.9">15</text>
<text x="51.8" y="240.2">DN1</text>
<text x="52.3" y="243.7">DP1</text>
<text x="60.1" y="245.5">5</text>
<text x="60.1" y="242">6</text>
<text x="69.5" y="241.4">USB_P</text>
<text x="69.5" y="244.9">USB_N</text>
<text x="154.9" y="241.9">RXD</text>
<text x="165.4" y="242">4</text>
<text x="165.4" y="245.5">5</text>
<text x="168.9" y="240.2">RXD</text>
<text x="168.9" y="243.7">V3</text>
<text x="181.8" y="243.7">DTR#</text>
<text x="182" y="240.2">RTS#</text>
<text x="192.4" y="245.5">12</text>
<text x="192.4" y="242">13 DTR</text>
<text x="269.5" y="240.8" transform="rotate(-90 269.5 240.8)">1</text>
<text x="310.1" y="240.8" transform="rotate(-90 310.1 240.8)">1</text>
<text x="51.8" y="247.3">DN2</text>
<text x="52.2" y="250.8">CC1</text>
<text x="60.1" y="249">4</text>
<text x="152.1" y="249">USB_P</text>
<text x="165.4" y="249">6</text>
<text x="168.9" y="247.3">D+</text>
<text x="168.9" y="250.8">D-</text>
<text x="181.3" y="247.3">DCD#</text>
<text x="184.8" y="250.8">RI#</text>
<text x="192.4" y="249">11</text>
<text x="49.8" y="257.8">VBUS</text>
<text x="50" y="254.3">SBU2</text>
<text x="60.1" y="256.1">2</text>
<text x="60.1" y="252.6">3</text>
<text x="151.6" y="252.5">USB_N</text>
<text x="165.4" y="252.6">7</text>
<text x="165.4" y="256.1">8</text>
<text x="168.9" y="254.3">NC.</text>
<text x="168.9" y="257.8">OUT#</text>
<text x="181.5" y="254.3">DSR#</text>
<text x="182" y="257.8">CTS#</text>
<text x="192.4" y="256.1">9</text>
<text x="192.4" y="252.6">10</text>
<text x="32.8" y="259.6">14</text>
<text x="38.3" y="261.4">SHELL</text>
</g>
<g font-size="3.2">
<text x="107.2" y="35.6">1</text>
<text x="151.9" y="35.6">38</text>
<text x="110.7" y="37.4">GND</text>
<text x="143.1" y="37.4">GND</text>
<text x="117.8" y="101.7" transform="rotate(-90 117.8 101.7)">GND</text>
<text x="116.1" y="107.2" transform="rotate(-90 116.1 107.2)">15</text>
<text x="142.4" y="155.5">1</text>
<text x="145.9" y="157.3">GND</text>
<text x="60.1" y="220.8">12</text>
<text x="51.4" y="222.6">GND</text>
<text x="165.4" y="231.4">1</text>
<text x="168.9" y="233.2">GND</text>
<text x="51.4" y="261.4">GND</text>
<text x="60.1" y="259.6">1</text>
</g>
<g font-size="3.2" fill="#f00">
<text x="107.2" y="46.2">4</text>
<text x="110.7" y="47.9">SENSOR_VP</text>
<text x="184.4" y="233.2">VCC</text>
<text x="192.4" y="231.4">16</text>
</g>
</svg>
